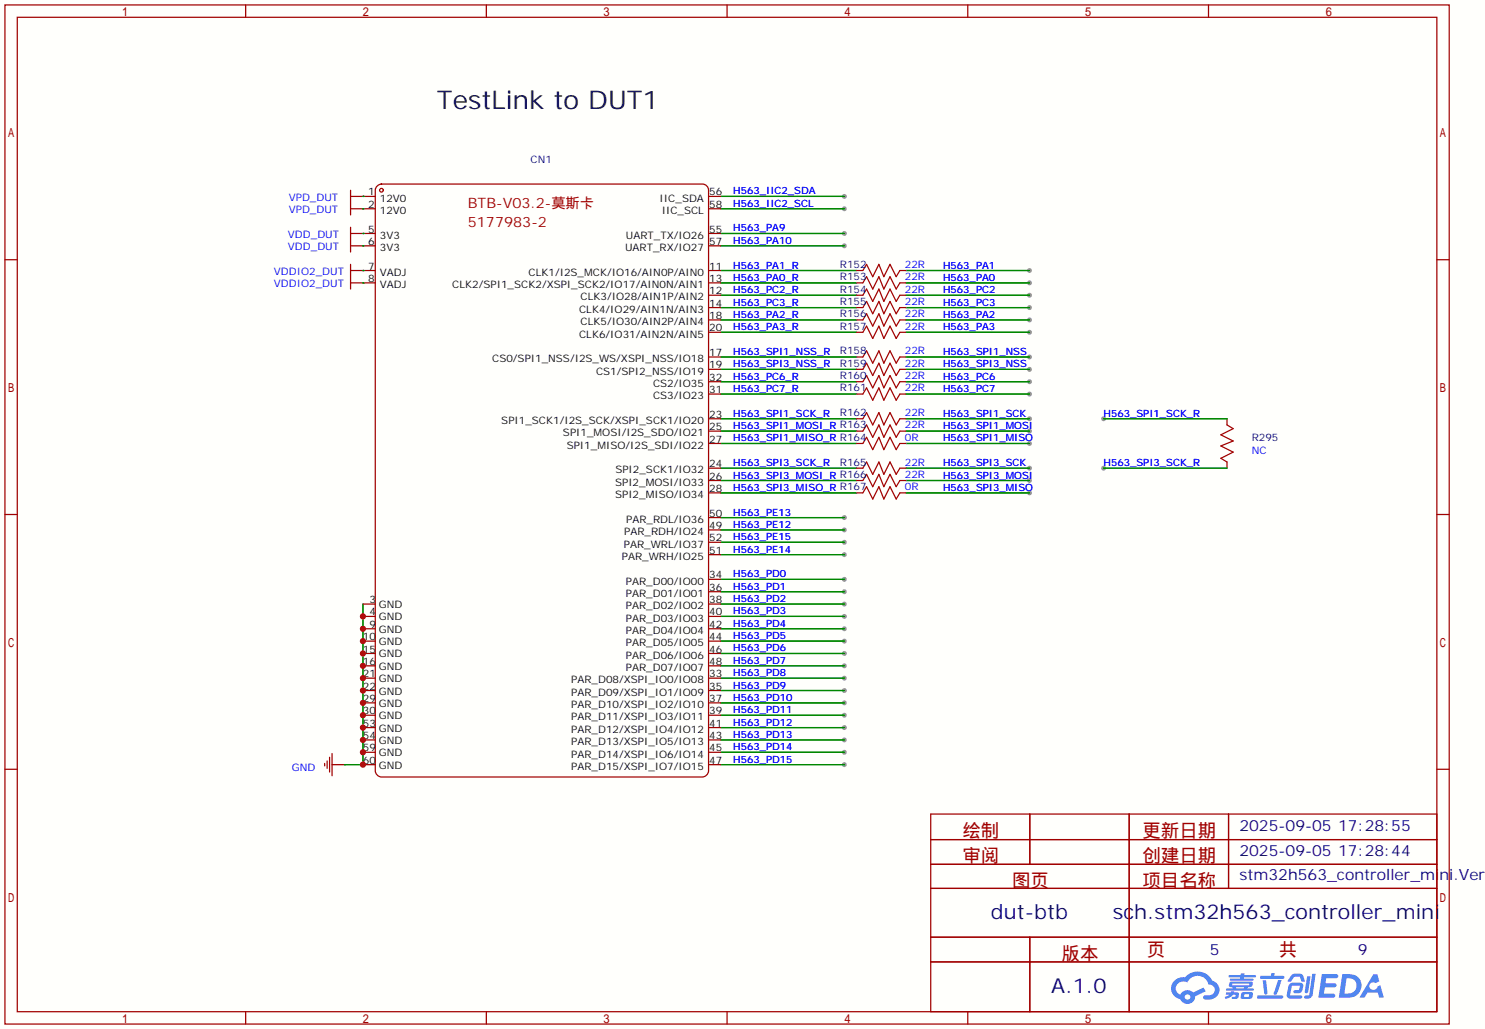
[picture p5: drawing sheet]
<svg xmlns="http://www.w3.org/2000/svg" width="306mm" height="212mm" viewBox="0 0 306 212" stroke-linecap="round" stroke-linejoin="round" font-family="sans-serif">
<path d="M0 0h305.6v211.6h-305.6z" fill="#fffffc"/>
<g fill="#999">
<circle cx="173.7" cy="40.4" r=".51"/>
<circle cx="173.7" cy="42.9" r=".51"/>
<circle cx="173.7" cy="48" r=".51"/>
<circle cx="173.7" cy="50.5" r=".51"/>
<circle cx="173.7" cy="111.5" r=".51"/>
<circle cx="173.7" cy="109" r=".51"/>
<circle cx="173.7" cy="106.4" r=".51"/>
<circle cx="173.7" cy="119.1" r=".51"/>
<circle cx="173.7" cy="114" r=".51"/>
<circle cx="173.7" cy="121.7" r=".51"/>
<circle cx="173.7" cy="126.7" r=".51"/>
<circle cx="173.7" cy="124.2" r=".51"/>
<circle cx="173.7" cy="131.8" r=".51"/>
<circle cx="173.7" cy="129.3" r=".51"/>
<circle cx="173.7" cy="136.9" r=".51"/>
<circle cx="173.7" cy="134.4" r=".51"/>
<circle cx="173.7" cy="142" r=".51"/>
<circle cx="173.7" cy="139.4" r=".51"/>
<circle cx="173.7" cy="147.1" r=".51"/>
<circle cx="173.7" cy="144.5" r=".51"/>
<circle cx="173.7" cy="152.1" r=".51"/>
<circle cx="173.7" cy="149.6" r=".51"/>
<circle cx="173.7" cy="157.2" r=".51"/>
<circle cx="173.7" cy="154.7" r=".51"/>
<circle cx="211.8" cy="96.3" r=".51"/>
<circle cx="211.8" cy="98.8" r=".51"/>
<circle cx="211.8" cy="101.3" r=".51"/>
<circle cx="211.8" cy="91.2" r=".51"/>
<circle cx="211.8" cy="88.6" r=".51"/>
<circle cx="211.8" cy="73.4" r=".51"/>
<circle cx="211.8" cy="75.9" r=".51"/>
<circle cx="211.8" cy="78.5" r=".51"/>
<circle cx="211.8" cy="81" r=".51"/>
<circle cx="211.8" cy="86.1" r=".51"/>
<circle cx="211.8" cy="68.3" r=".51"/>
<circle cx="211.8" cy="65.8" r=".51"/>
<circle cx="211.8" cy="63.2" r=".51"/>
<circle cx="211.8" cy="60.7" r=".51"/>
<circle cx="211.8" cy="58.2" r=".51"/>
<circle cx="211.8" cy="55.6" r=".51"/>
<circle cx="227.1" cy="86.1" r=".51"/>
<circle cx="227.1" cy="96.3" r=".51"/>
</g>
<g fill="none" stroke="#a10000" stroke-width=".25">
<path d="M1 1h297.2v209.6h-297.2zM3.6 3.6h292.1v204.4h-292.1zM50.5 1v2.6M100.1 1v2.6M149.6 1v2.6M199.1 1v2.6M248.7 1v2.6M1 53.4h2.6M295.7 53.4h2.5M1 105.8h2.6M295.7 105.8h2.5M1 158.2h2.6"/>
<path d="M295.7 158.2h2.5M50.5 208v2.6M100.1 208v2.6M149.6 208v2.6M199.1 208v2.6M248.7 208v2.6"/>
</g>
<g fill="#5487ff">
<path d="M272 200.3h2.7a.48 .48 0 0 1 .7 .4 .48 .48 0 0 1-.7 .4h-1.8l-.2 1.1h1.9a.43 .43 0 0 1 .4 .4 .43 .43 0 0 1-.5 .4h-1.9l-.2 1.3h1.7a.45 .45 0 0 1 .6 .2 .45 .45 0 0 1-.2 .6h-3.2z"/>
<path d="M282.6 200.3h.8l.4 1.5-.7 .3a.84 .84 0 0 0-1.2 .3 .84 .84 0 0 0 .3 1.1 .84 .84 0 0 0 1.1-.4l.1-.2 .6-.3 .7 2.5h-.9l-.3-1h-2.1l-.6 1h-1.1z"/>
<path d="M269 200.8h.7l-.5 3.1a.36 .36 0 0 1-.4 .3 .36 .36 0 0 1-.3-.3z"/>
<path d="M270 200.2h.7l-.6 4.3a1.13 1.13 0 0 1-1.8 .6l.2-.4h.8l.1-.2z"/>
<path d="M265.7 200.6l.6-.4h1a.77 .77 0 0 1 .9 .5l.3 1-.2 .2h-.5l-.3-.9-.2-.2-1 .1-.7 1-.6-.1v-.2z"/>
<path d="M265.3 202.4l.5-.3h1.7a.81 .81 0 0 1 .7 .5 .81 .81 0 0 1-.2 .8 .81 .81 0 0 1-.9 .8h-.7a.32 .32 0 0 1-.3-.3 .32 .32 0 0 1 .4-.3h.8l.2-.9-1.7 .1-.3 1.8 2.2 .1a.32 .32 0 0 1 .3 .4 .32 .32 0 0 1-.4 .2h-2.3l-.4-.3-.1-.5z"/>
<path d="M258.7 204.7h5a.33 .33 0 0 1 .4 .3 .33 .33 0 0 1-.4 .3h-4.9l-.1-.1z"/>
<path d="M263 201.5h.7l-.6 2a.98 .98 0 0 1-.8 1.1l-.2-.3z"/>
<path d="M259.8 201.6h.7l.3 2.5a.34 .34 0 0 1-.3 .4 .34 .34 0 0 1-.4-.3z"/>
<path d="M259.3 200.7h2.2l.2-.6h.6l-.1 .6h1.8a.32 .32 0 0 1 .3 .3 .32 .32 0 0 1-.4 .3h-4.5l-.1-.2z"/>
<path d="M252.3 204.1h.9l.1-.3h.7l-.1 .3h.9a.82 .82 0 0 1-.6 1.3h-.7v-.4l.7-.2v-.2l-.5-.1-.4 .5-1.1 .4-.2-.4 1-.5h-.8z"/>
<path d="M252.9 200.5h2.4l.1-.3h.7l-.1 .3h2.2l.3 .3-.3 .2h-2.2l-.1 .2h1.8l.2 .3-.2 .1h-4.5l-.1-.1v-.3h2l.1-.2h-2.3l-.1-.2z"/>
<path d="M276.2 200.3l-.7 4.9h1.6a2.5 2.5 0 0 0 3.1-2.5 2.5 2.5 0 0 0-3.1-2.4zM277.1 201.1a1.61 1.61 0 0 1 2 1.5 1.61 1.61 0 0 1-1.8 1.7h-.7z"/>
<path d="M253 202a.55 .55 0 0 0-.2 .8 .55 .55 0 0 0 .7 .2l.1 .3h-1.3v.3l5.5 .1 .2-.2-.2-.2h-1.2l.2-.3a.7 .7 0 0 0 .9-.3 .7 .7 0 0 0-.1-.8l-4.1-.1zM253.6 202.3l3.3-.1 .2 .1-.2 .3h-3.2zM254.3 203h1.7l-.1 .3h-1.5z"/>
<path d="M255.5 204.2a1.05 1.05 0 0 0-.1 1.2 2.91 2.91 0 0 0 2.2-.2 .98 .98 0 0 0 0-1.2h-1.6zM256.1 204.5l.8-.1 .1 .1v.3l-.2 .2-.8-.1z"/>
<path d="M241.7 201.6a2.23 2.23 0 0 0-.6 2.3 2.23 2.23 0 0 0 1.8 1.6 1.58 1.58 0 0 0 1.7 .9 1.58 1.58 0 0 0 1.3-1.5l2.2-1.1-.5-.7-2.1 1a1.65 1.65 0 0 0-2.6 .4 1.45 1.45 0 0 1-.8-1.9 1.45 1.45 0 0 1 2-.7l.2 .1a2.3 2.3 0 0 1 2.3-1.3 2.3 2.3 0 0 1 2.1 1.7 1.12 1.12 0 0 1 1.3 1 1.12 1.12 0 0 1-1.2 1.2h-.7a.45 .45 0 0 0-.5 .4 .45 .45 0 0 0 .4 .5 2.21 2.21 0 0 0 2.2-.5 2.21 2.21 0 0 0 .5-2.3 2.13 2.13 0 0 0-1.3-1.1 3.3 3.3 0 0 0-5.5-.7l-1.2 .1zM243.8 205a.57 .57 0 0 1 1.1 0 .57 .57 0 0 1-1.1 0z"/>
</g>
<g fill="none" stroke="#a10000" stroke-width=".25">
<path d="M72.1 39.1v5.1M77.5 38.4l.3-.3 .7-.3h66a1.27 1.27 0 0 1 1.3 1.3v119.4a1.35 1.35 0 0 1-1.3 1.3h-66a1.35 1.35 0 0 1-1.3-1.3v-119.4zM72.1 55.6h5.1M72.1 58.2h5.1M72.1 50.5h5.1M72.1 48h5.1M72.1 42.9h5.1M72.1 40.4h5.1M72.1 46.7v5.1M72.1 54.4v5M74.7 40.4h.1M74.7 48h.1"/>
<path d="M74.7 55.6h.1M74.7 42.9h.1M74.7 50.5h.1M74.7 58.2h.1M145.8 55.6h2.5M145.8 58.2h2.5M145.8 50.5h2.5M145.8 48h2.5M145.8 42.9h2.5M145.8 40.4h2.5M176.3 55.6h1.2l.8-1.2 1.3 2.5 1.2-2.5 1.1 2.5 1.2-2.5 1.3 2.5 .8-1.3h1.2M176.3 58.2h1.2l.8-1.3 1.3 2.5 1.2-2.5 1.1 2.5 1.2-2.5 1.3 2.5 .8-1.2h1.2"/>
<path d="M145.8 60.7h2.5M145.8 63.2h2.5M145.8 65.8h2.5M145.8 68.3h2.5M145.8 73.4h2.5M145.8 75.9h2.5M145.8 78.5h2.5M176.3 68.3h1.2l.8-1.2 1.3 2.5 1.2-2.5 1.1 2.5 1.2-2.5 1.3 2.5 .8-1.3h1.2M176.3 60.7h1.2l.8-1.3 1.3 2.6 1.2-2.6 1.1 2.6 1.2-2.6 1.3 2.6 .8-1.3h1.2M176.3 73.4h1.2l.8-1.3 1.3 2.6 1.2-2.6 1.1 2.6 1.2-2.6 1.3 2.6 .8-1.3h1.2M176.3 63.2h1.2l.8-1.2 1.3 2.5 1.2-2.5 1.1 2.5 1.2-2.5 1.3 2.5 .8-1.3h1.2M176.3 75.9h1.2l.8-1.2 1.3 2.5 1.2-2.5 1.1 2.5 1.2-2.5 1.3 2.5 .8-1.3h1.2"/>
<path d="M176.3 65.8h1.2l.8-1.3 1.3 2.6 1.2-2.6 1.1 2.6 1.2-2.6 1.3 2.6 .8-1.3h1.2M176.3 78.5h1.2l.8-1.3 1.3 2.6 1.2-2.6 1.1 2.6 1.2-2.6 1.3 2.6 .8-1.3h1.2M145.8 81h2.5M145.8 86.1h2.5M145.8 88.6h2.5M145.8 91.2h2.5M145.8 96.3h2.5M145.8 98.8h2.5M176.3 86.1h1.2l.8-1.3 1.3 2.6 1.2-2.6 1.1 2.6 1.2-2.6 1.3 2.6 .8-1.3h1.2M176.3 88.6h1.2l.8-1.2 1.3 2.5 1.2-2.5 1.1 2.5 1.2-2.5 1.3 2.5 .8-1.3h1.2M176.3 91.2h1.2l.8-1.3 1.3 2.6 1.2-2.6 1.1 2.6 1.2-2.6 1.3 2.6 .8-1.3h1.2M176.3 81h1.2l.8-1.2 1.3 2.5 1.2-2.5 1.1 2.5 1.2-2.5 1.3 2.5 .8-1.3h1.2"/>
<path d="M176.3 96.3h1.2l.8-1.3 1.3 2.5 1.2-2.5 1.1 2.5 1.2-2.5 1.3 2.5 .8-1.2h1.2M176.3 98.8h1.2l.8-1.3 1.3 2.6 1.2-2.6 1.1 2.6 1.2-2.6 1.3 2.6 .8-1.3h1.2M252.5 86.1v1.3l1.2 .7-2.5 1.3 2.5 1.3-2.5 1 2.5 1.3-2.5 1.2 1.3 .8v1.3M145.8 101.3h2.5M145.8 119.1h2.5M145.8 114h2.5M145.8 111.5h2.5M145.8 109h2.5M145.8 106.4h2.5M176.3 101.3h1.2l.8-1.2 1.3 2.5 1.2-2.5 1.1 2.5 1.2-2.5 1.3 2.5 .8-1.3h1.2M74.7 139.4h2.5M74.7 136.9h2.5"/>
<path d="M74.7 134.4h2.5M74.7 131.8h2.5M74.7 129.3h2.5M74.7 126.7h2.5M74.7 124.2h2.5M145.8 139.4h2.5M145.8 136.9h2.5M145.8 134.4h2.5M145.8 131.8h2.5M145.8 129.3h2.5M145.8 126.7h2.5M145.8 124.2h2.5"/>
<path d="M145.8 121.7h2.5M66.8 157v.5M67.3 156.5v1.5M67.8 155.7v3.1M68.3 157.2h2.6M68.3 154.9v4.6M70.9 157.2h.1M74.7 157.2h2.5M74.7 154.7h2.5M74.7 152.1h2.5M74.7 149.6h2.5M74.7 147.1h2.5"/>
<path d="M74.7 144.5h2.5M74.7 142h2.5M145.8 157.2h2.5M145.8 154.7h2.5M145.8 152.1h2.5M145.8 149.6h2.5M145.8 147.1h2.5M145.8 144.5h2.5M145.8 142h2.5M191.5 167.4h104.2v40.6h-104.2zM191.5 172.6h104.2M191.5 177.7h104.2"/>
<path d="M211.9 167.4v10.3M232.3 167.4v40.6M252.8 167.4v15.3M191.5 182.7h104.2M191.5 192.7h104.2M191.5 197.8h104.2M211.9 192.7v15.3"/>
<circle cx="78.5" cy="39.1" r=".38"/>
</g>
<g fill="none" stroke="#008700" stroke-width=".25">
<path d="M74.7 40.4h.1M74.7 48h.1M74.7 55.6h.1M74.7 42.9h.1M74.7 50.5h.1M74.7 58.2h.1M148.3 40.4h25.4M148.3 42.9h25.4M148.3 48h25.4M148.3 50.5h25.4M148.3 55.6h28M148.3 58.2h28"/>
<path d="M186.4 55.6h25.4M186.4 58.2h25.4M148.3 60.7h28M148.3 63.2h28M148.3 65.8h28M148.3 68.3h28M148.3 78.5h28M148.3 75.9h28M148.3 73.4h28M186.4 60.7h25.4M186.4 63.2h25.4M186.4 65.8h25.4"/>
<path d="M186.4 68.3h25.4M186.4 78.5h25.4M186.4 75.9h25.4M186.4 73.4h25.4M148.3 86.1h28M148.3 81h28M148.3 88.6h28M148.3 91.2h28M148.3 98.8h28M148.3 96.3h28M186.4 86.1h25.4M186.4 81h25.4"/>
<path d="M186.4 88.6h25.4M186.4 91.2h25.4M186.4 98.8h25.4M186.4 96.3h25.4M227.1 86.1h25.4M227.1 96.3h25.4M148.3 101.3h28M148.3 111.5h25.4M148.3 109h25.4M148.3 106.4h25.4M148.3 119.1h25.4M148.3 114h25.4"/>
<path d="M186.4 101.3h25.4M74.7 124.2v33h-3.8M148.3 121.7h25.4M148.3 126.7h25.4M148.3 124.2h25.4M148.3 131.8h25.4M148.3 129.3h25.4M148.3 136.9h25.4M148.3 134.4h25.4M148.3 139.4h25.4M148.3 157.2h25.4M148.3 142h25.4"/>
<path d="M148.3 147.1h25.4M148.3 144.5h25.4M148.3 152.1h25.4M148.3 149.6h25.4M148.3 154.7h25.4"/>
</g>
<g fill="#c00">
<circle cx="74.7" cy="126.7" r=".63"/>
<circle cx="74.7" cy="129.3" r=".63"/>
<circle cx="74.7" cy="131.8" r=".63"/>
<circle cx="74.7" cy="134.4" r=".63"/>
<circle cx="74.7" cy="136.9" r=".63"/>
<circle cx="74.7" cy="139.4" r=".63"/>
<circle cx="74.7" cy="142" r=".63"/>
<circle cx="74.7" cy="144.5" r=".63"/>
<circle cx="74.7" cy="147.1" r=".63"/>
<circle cx="74.7" cy="149.6" r=".63"/>
<circle cx="74.7" cy="152.1" r=".63"/>
<circle cx="74.7" cy="154.7" r=".63"/>
<circle cx="74.7" cy="157.2" r=".63"/>
</g>
<text font-size="5.3" x="89.9" y="22.4">TestLink to DUT1</text>
<g font-size="4.2" fill="#000080">
<text x="203.9" y="189">dut-btb</text>
<text x="229" y="189">sch.stm32h563_controller_mini</text>
<text x="216.3" y="204.2">A.1.0</text>
</g>
<g font-size="3.8" fill="#a00000">
<text x="198" y="172.2">绘制</text>
<text x="235.1" y="172.2">更新日期</text>
<text x="198" y="177.3">审阅</text>
<text x="235.1" y="177.3">创建日期</text>
<text x="208.2" y="182.4">图页</text>
<text x="235.1" y="182.4">项目名称</text>
<text x="218.4" y="197.4">版本</text>
<text x="236" y="196.6">页</text>
<text x="263.1" y="196.6">共</text>
</g>
<g font-size="3.2" fill="#000080">
<text x="255" y="170.9">2025-09-05</text>
<text x="275.3" y="170.9">17:28:55</text>
<text x="255" y="176">2025-09-05</text>
<text x="275.3" y="176">17:28:44</text>
<text x="255" y="181">stm32h563_controller_mini.Ver.</text>
<text x="248.9" y="196.3">5</text>
<text x="279.4" y="196.3">9</text>
</g>
<g font-size="2.9" fill="#a00000">
<text x="96.3" y="42.8">BTB-V03.2-莫斯卡</text>
<text x="96.3" y="46.6">5177983-2</text>
</g>
<g font-size="2.1" fill="#000080">
<text x="109.2" y="33.4">CN1</text>
<text x="172.8" y="55.1">R152</text>
<text x="172.8" y="57.6">R153</text>
<text x="172.8" y="60.2">R154</text>
<text x="172.8" y="62.7">R155</text>
<text x="172.8" y="65.2">R156</text>
<text x="172.8" y="67.8">R157</text>
<text x="172.8" y="72.9">R158</text>
<text x="172.8" y="75.4">R159</text>
<text x="172.8" y="77.9">R160</text>
<text x="172.8" y="80.5">R161</text>
<text x="172.8" y="85.6">R162</text>
<text x="172.8" y="95.7">R165</text>
<text x="257.6" y="90.8">R295</text>
</g>
<g font-size="2.1" fill="#00f">
<text x="59.4" y="41.2">VPD_DUT</text>
<text x="150.9" y="40">H563_IIC2_SDA</text>
<text x="59.4" y="43.8">VPD_DUT</text>
<text x="150.9" y="42.5">H563_IIC2_SCL</text>
<text x="150.9" y="47.6">H563_PA9</text>
<text x="59.3" y="48.9">VDD_DUT</text>
<text x="59.3" y="51.4">VDD_DUT</text>
<text x="150.9" y="50.1">H563_PA10</text>
<text x="56.4" y="56.5">VDDIO2_DUT</text>
<text x="56.4" y="59">VDDIO2_DUT</text>
<text x="150.9" y="55.2">H563_PA1_R</text>
<text x="150.9" y="57.8">H563_PA0_R</text>
<text x="186.2" y="55.1">22R</text>
<text x="186.2" y="57.6">22R</text>
<text x="194.1" y="57.8">H563_PA0</text>
<text x="194.1" y="55.2">H563_PA1</text>
<text x="150.9" y="60.3">H563_PC2_R</text>
<text x="150.9" y="62.8">H563_PC3_R</text>
<text x="150.9" y="65.4">H563_PA2_R</text>
<text x="186.2" y="60.2">22R</text>
<text x="186.2" y="62.7">22R</text>
<text x="186.2" y="65.2">22R</text>
<text x="194.1" y="65.4">H563_PA2</text>
<text x="194.1" y="62.8">H563_PC3</text>
<text x="194.1" y="60.3">H563_PC2</text>
<text x="150.9" y="67.9">H563_PA3_R</text>
<text x="186.2" y="67.8">22R</text>
<text x="194.1" y="67.9">H563_PA3</text>
<text x="150.9" y="75.5">H563_SPI3_NSS_R</text>
<text x="150.9" y="73">H563_SPI1_NSS_R</text>
<text x="186.2" y="72.9">22R</text>
<text x="186.2" y="75.4">22R</text>
<text x="186.2" y="77.9">22R</text>
<text x="194.1" y="73">H563_SPI1_NSS</text>
<text x="194.1" y="75.5">H563_SPI3_NSS</text>
<text x="150.9" y="80.6">H563_PC7_R</text>
<text x="150.9" y="78.1">H563_PC6_R</text>
<text x="186.2" y="80.5">22R</text>
<text x="194.1" y="78.1">H563_PC6</text>
<text x="194.1" y="80.6">H563_PC7</text>
<text x="150.9" y="85.7">H563_SPI1_SCK_R</text>
<text x="150.9" y="88.2">H563_SPI1_MOSI_R R163</text>
<text x="186.2" y="85.6">22R</text>
<text x="186.2" y="88.1">22R</text>
<text x="194.1" y="88.2">H563_SPI1_MOSI</text>
<text x="194.1" y="85.7">H563_SPI1_SCK</text>
<text x="227.1" y="85.7">H563_SPI1_SCK_R</text>
<text x="150.9" y="90.8">H563_SPI1_MISO_R R164</text>
<text x="150.9" y="95.9">H563_SPI3_SCK_R</text>
<text x="186.2" y="90.6">0R</text>
<text x="186.2" y="95.7">22R</text>
<text x="194.1" y="95.9">H563_SPI3_SCK</text>
<text x="194.1" y="90.8">H563_SPI1_MISO</text>
<text x="227.1" y="95.9">H563_SPI3_SCK_R</text>
<text x="257.6" y="93.3">NC</text>
<text x="150.9" y="100.9">H563_SPI3_MISO_R R167</text>
<text x="150.9" y="98.4">H563_SPI3_MOSI_R R166</text>
<text x="186.2" y="98.3">22R</text>
<text x="186.2" y="100.8">0R</text>
<text x="194.1" y="98.4">H563_SPI3_MOSI</text>
<text x="194.1" y="100.9">H563_SPI3_MISO</text>
<text x="150.9" y="106">H563_PE13</text>
<text x="150.9" y="111.1">H563_PE15</text>
<text x="150.9" y="108.6">H563_PE12</text>
<text x="150.9" y="113.6">H563_PE14</text>
<text x="150.9" y="118.7">H563_PD0</text>
<text x="150.9" y="121.3">H563_PD1</text>
<text x="150.9" y="123.8">H563_PD2</text>
<text x="150.9" y="126.3">H563_PD3</text>
<text x="150.9" y="131.4">H563_PD5</text>
<text x="150.9" y="128.9">H563_PD4</text>
<text x="150.9" y="136.5">H563_PD7</text>
<text x="150.9" y="134">H563_PD6</text>
<text x="150.9" y="141.6">H563_PD9</text>
<text x="150.9" y="139">H563_PD8</text>
<text x="150.9" y="146.7">H563_PD11</text>
<text x="150.9" y="144.1">H563_PD10</text>
<text x="150.9" y="149.2">H563_PD12</text>
<text x="150.9" y="151.7">H563_PD13</text>
<text x="150.9" y="154.3">H563_PD14</text>
<text x="60.1" y="158.5">GND</text>
<text x="150.9" y="156.8">H563_PD15</text>
</g>
<g font-size="2.1">
<text x="75.7" y="40.2">1</text>
<text x="78.2" y="41.5">12V0</text>
<text x="135.7" y="41.5">IIC_SDA</text>
<text x="145.9" y="40.2">56</text>
<text x="75.7" y="47.8">5</text>
<text x="75.7" y="42.7">2</text>
<text x="78.2" y="44">12V0</text>
<text x="136.2" y="44">IIC_SCL</text>
<text x="145.9" y="42.7">58</text>
<text x="145.9" y="47.8">55</text>
<text x="75.7" y="50.4">6</text>
<text x="78.2" y="51.6">3V3</text>
<text x="78.2" y="49.1">3V3</text>
<text x="128.6" y="51.6">UART_RX/IO27</text>
<text x="128.8" y="49.1">UART_TX/IO26</text>
<text x="145.9" y="50.4">57</text>
<text x="75.7" y="58">8</text>
<text x="75.7" y="55.4">7</text>
<text x="78.2" y="59.2">VADJ</text>
<text x="78.2" y="56.7">VADJ</text>
<text x="93.1" y="59.2">CLK2/SPI1_SCK2/XSPI_SCK2/IO17/AIN0N/AIN1</text>
<text x="108.8" y="56.7">CLK1/I2S_MCK/IO16/AIN0P/AIN0</text>
<text x="145.9" y="58">13</text>
<text x="145.9" y="55.4">11</text>
<text x="119.2" y="64.3">CLK4/IO29/AIN1N/AIN3</text>
<text x="119.5" y="61.8">CLK3/IO28/AIN1P/AIN2</text>
<text x="145.9" y="65.6">18</text>
<text x="145.9" y="63.1">14</text>
<text x="145.9" y="60.5">12</text>
<text x="119.2" y="69.4">CLK6/IO31/AIN2N/AIN5</text>
<text x="119.5" y="66.9">CLK5/IO30/AIN2P/AIN4</text>
<text x="145.9" y="68.1">20</text>
<text x="101.3" y="74.5">CS0/SPI1_NSS/I2S_WS/XSPI_NSS/IO18</text>
<text x="122.7" y="77">CS1/SPI2_NSS/IO19</text>
<text x="145.9" y="73.2">17</text>
<text x="145.9" y="75.8">19</text>
<text x="134.4" y="79.6">CS2/IO35</text>
<text x="134.4" y="82.1">CS3/IO23</text>
<text x="145.9" y="78.3">32</text>
<text x="145.9" y="80.8">31</text>
<text x="103.2" y="87.2">SPI1_SCK1/I2S_SCK/XSPI_SCK1/IO20</text>
<text x="115.8" y="89.7">SPI1_MOSI/I2S_SDO/IO21</text>
<text x="145.9" y="85.9">23</text>
<text x="145.9" y="88.5">25</text>
<text x="116.6" y="92.3">SPI1_MISO/I2S_SDI/IO22</text>
<text x="145.9" y="91">27</text>
<text x="126.6" y="99.9">SPI2_MOSI/IO33</text>
<text x="126.6" y="97.3">SPI2_SCK1/IO32</text>
<text x="145.9" y="98.6">26</text>
<text x="145.9" y="101.2">28</text>
<text x="145.9" y="96.1">24</text>
<text x="126.6" y="102.4">SPI2_MISO/IO34</text>
<text x="128.8" y="107.5">PAR_RDL/IO36</text>
<text x="145.9" y="106.2">50</text>
<text x="128.4" y="112.6">PAR_WRL/IO37</text>
<text x="128.4" y="110">PAR_RDH/IO24</text>
<text x="145.9" y="113.9">51</text>
<text x="145.9" y="111.3">52</text>
<text x="145.9" y="108.8">49</text>
<text x="128" y="115.1">PAR_WRH/IO25</text>
<text x="145.9" y="118.9">34</text>
<text x="76" y="124">3</text>
<text x="78" y="125">GND</text>
<text x="128.8" y="120.2">PAR_D00/IO00</text>
<text x="128.8" y="122.7">PAR_D01/IO01</text>
<text x="128.8" y="125.3">PAR_D02/IO02</text>
<text x="145.9" y="121.5">36</text>
<text x="145.9" y="124">38</text>
<text x="74.7" y="131.6">10</text>
<text x="76" y="129.1">9</text>
<text x="76" y="126.6">4</text>
<text x="78" y="130.1">GND</text>
<text x="78" y="127.6">GND</text>
<text x="128.8" y="127.8">PAR_D03/IO03</text>
<text x="128.8" y="130.4">PAR_D04/IO04</text>
<text x="145.9" y="126.6">40</text>
<text x="145.9" y="129.1">42</text>
<text x="145.9" y="131.6">44</text>
<text x="74.7" y="136.7">16</text>
<text x="74.7" y="134.2">15</text>
<text x="78" y="137.7">GND</text>
<text x="78" y="135.2">GND</text>
<text x="78" y="132.7">GND</text>
<text x="128.8" y="132.9">PAR_D05/IO05</text>
<text x="128.8" y="135.4">PAR_D06/IO06</text>
<text x="128.8" y="138">PAR_D07/IO07</text>
<text x="145.9" y="134.2">46</text>
<text x="145.9" y="136.7">48</text>
<text x="74.7" y="141.8">22</text>
<text x="74.7" y="139.3">21</text>
<text x="78" y="142.8">GND</text>
<text x="78" y="140.3">GND</text>
<text x="117.5" y="140.5">PAR_D08/XSPI_IO0/IO08</text>
<text x="117.5" y="143.1">PAR_D09/XSPI_IO1/IO09</text>
<text x="145.9" y="139.3">33</text>
<text x="145.9" y="141.8">35</text>
<text x="74.7" y="149.4">53</text>
<text x="74.7" y="146.9">30</text>
<text x="74.7" y="144.3">29</text>
<text x="78" y="147.9">GND</text>
<text x="78" y="145.4">GND</text>
<text x="117.5" y="145.6">PAR_D10/XSPI_IO2/IO10</text>
<text x="117.5" y="148.1">PAR_D11/XSPI_IO3/IO11</text>
<text x="145.9" y="144.3">37</text>
<text x="145.9" y="146.9">39</text>
<text x="145.9" y="149.4">41</text>
<text x="74.7" y="154.5">59</text>
<text x="74.7" y="152">54</text>
<text x="78" y="155.5">GND</text>
<text x="78" y="153">GND</text>
<text x="78" y="150.4">GND</text>
<text x="117.5" y="150.7">PAR_D12/XSPI_IO4/IO12</text>
<text x="117.5" y="153.2">PAR_D13/XSPI_IO5/IO13</text>
<text x="117.5" y="155.8">PAR_D14/XSPI_IO6/IO14</text>
<text x="145.9" y="152">43</text>
<text x="145.9" y="154.5">45</text>
<text x="74.7" y="157">60</text>
<text x="78" y="158.1">GND</text>
<text x="117.5" y="158.3">PAR_D15/XSPI_IO7/IO15</text>
<text x="145.9" y="157">47</text>
</g>
</svg>
